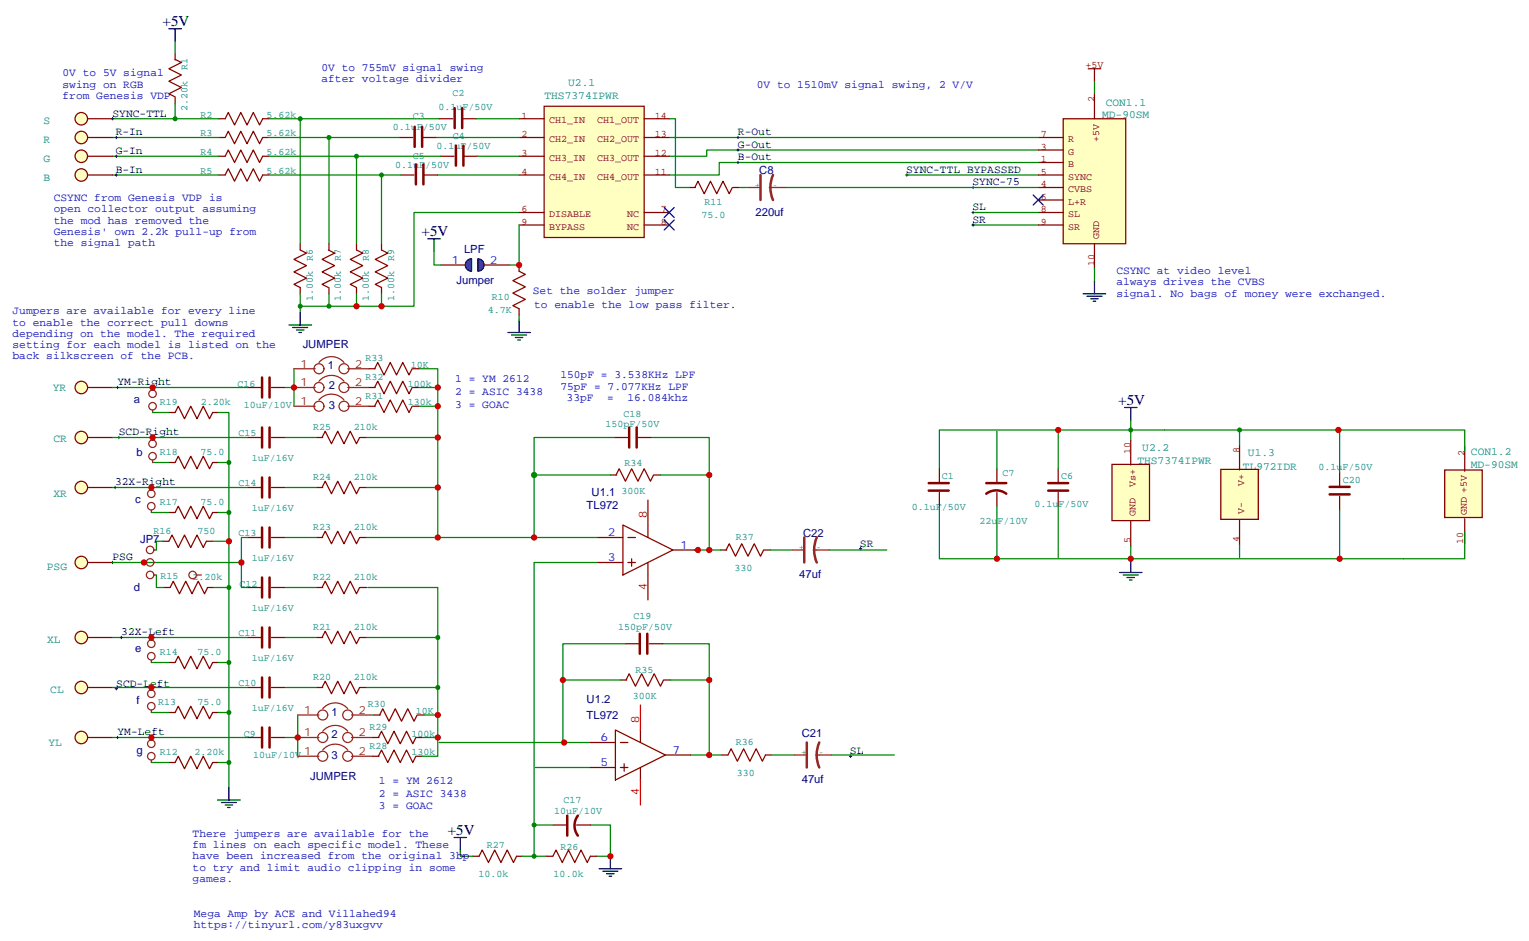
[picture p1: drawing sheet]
<svg xmlns="http://www.w3.org/2000/svg" width="431mm" height="266mm" viewBox="0 0 431 266" stroke-linecap="round" stroke-linejoin="round" font-family="sans-serif">
<g fill="none" stroke="#850000" stroke-width=".35">
<path d="M49.4 16.8l1.8 .8-3.6 1.8 3.6 1.8-3.6 1.7 3.6 1.8-3.6 1.8 1.8 .8M49.4 15.2v1.7M306.9 19.4h3.5M308.7 19.4v3.5M49.4 27.5v1.8M61.7 33.5h1.8l.9-1.8 1.7 3.6 1.8-3.6 1.8 3.6 1.7-3.6 1.8 3.6 .9-1.8h1.7M61.7 38.8h1.8l.9-1.8 1.7 3.6 1.8-3.6 1.8 3.6 1.7-3.6 1.8 3.6 .9-1.8h1.7M61.7 49.4h1.8l.9-1.8 1.7 3.6 1.8-3.6 1.8 3.6 1.7-3.6 1.8 3.6 .9-1.8h1.7M61.7 44.1h1.8l.9-1.8 1.7 3.6 1.8-3.6 1.8 3.6 1.7-3.6 1.8 3.6 .9-1.8h1.7M194.4 52.9h1.7M196 52.9l.8-1.7 1.8 3.5 1.8-3.5 1.7 3.5 1.8-3.5 1.8 3.5 .9-1.8M206.7 52.9h1.8"/>
<path d="M84.7 68.8v1.8l1.7 .8-3.5 1.8 3.5 1.8-3.5 1.7 3.5 1.8-3.5 1.8 1.8 .8v1.8M92.6 70.6l1.8 .8-3.6 1.8 3.6 1.8-3.6 1.7 3.6 1.8-3.6 1.8 1.8 .8M92.8 68.8v1.8M100.5 68.8v1.8l1.8 .8-3.5 1.8 3.5 1.8-3.5 1.7 3.5 1.8-3.5 1.8 1.7 .8v1.8M107.6 68.8v1.8l1.8 .8-3.6 1.8 3.6 1.8-3.6 1.7 3.6 1.8-3.6 1.8 1.8 .8v1.8M146.4 74.8v1.8l1.8 .8-3.6 1.8 3.6 1.8-3.6 1.7 3.6 1.8-3.6 1.8 1.8 .8v1.8M92.8 81.1v1.8"/>
</g>
<path d="M299.9 33.5h17.6v35.3h-17.6z" fill="#ffffc2" stroke="#850000" stroke-width=".35"/>
<path d="M292.8 38.8h7.1M308.7 26.5v7M292.8 45.9h7.1M292.8 42.3h7.1M292.8 52.9h7.1M292.8 49.4h7.1M292.8 56.4h7.1M292.8 60h7.1M292.8 63.5h7.1M308.7 68.8v7" fill="none" stroke="#850000" stroke-width=".35"/>
<path d="M291.4 55l2.8 2.9M294.2 55l-2.8 2.9" fill="none" stroke="#000085" stroke-width=".35"/>
<path d="M255.4 49.4h.7M255.8 49v.7M274.1 52.9h.7M274.5 52.6v.7" fill="none" stroke="#000" stroke-width=".28"/>
<path d="M344.3 132.5h10.6v14.1h-10.6z" fill="#ffffc2" stroke="#850000" stroke-width=".35"/>
<g fill="none" stroke="#850000" stroke-width=".35">
<path d="M47.6 116.4h1.8l.9-1.7 1.7 3.5 1.8-3.5 1.8 3.5 1.7-3.5 1.8 3.5 .9-1.8h1.7M69.8 109.4h3.9M76.6 109.4h3.8M104.1 104.1h1.7M105.7 104.1l.8-1.8 1.8 3.5 1.8-3.5 1.7 3.5 1.8-3.5 1.8 3.5 .8-1.7M116.4 104.1h1.8M47.6 130.5h1.8l.9-1.7 1.7 3.5 1.8-3.5 1.8 3.5 1.7-3.5 1.8 3.5 .9-1.8h1.7M69.8 123.5h3.9M69.8 137.6h3.9M76.6 123.5h3.8M76.6 137.6h3.8M89.3 123.5h1.7"/>
<path d="M89.3 137.6h1.7M90.8 123.5l.9-1.8 1.8 3.5 1.7-3.5 1.8 3.5 1.8-3.5 1.7 3.5 .9-1.7M90.8 137.6l.9-1.8 1.8 3.5 1.7-3.5 1.8 3.5 1.8-3.5 1.7 3.5 .9-1.7M101.6 123.5h1.8M101.6 137.6h1.8M172.2 134.1h1.7M173.2 123.5h3.9M173.7 134.1l.9-1.8 1.8 3.5 1.8-3.5 1.7 3.5 1.8-3.5 1.7 3.5 .9-1.7M179.9 123.5h3.9M184.5 134.1h1.8M281.2 132.3v3.9M281.2 139v3.9"/>
<path d="M298.4 132.3v3.9M298.4 139v3.9M349.6 125.6v7M377.8 133.3v3.9M47.6 144.6h1.8l.9-1.7 1.7 3.5 1.8-3.5 1.8 3.5 1.7-3.5 1.8 3.5 .9-1.8h1.7M69.8 151.7h3.9M76.6 151.7h3.8M89.3 151.7h1.7M90.8 151.7l.9-1.8 1.8 3.6 1.7-3.6 1.8 3.6 1.8-3.6 1.7 3.6 .9-1.8M101.6 151.7h1.8M203.2 155.2h1.8M204.8 155.2l.9-1.7 1.7 3.5 1.8-3.5 1.8 3.5 1.7-3.5 1.8 3.5 .9-1.8"/>
<path d="M215.5 155.2h1.8M349.6 146.8v7M377.8 140.1v3.8M46.2 165.8h1.8l.9-1.8 1.7 3.6 1.8-3.6 1.8 3.6 1.7-3.6 1.8 3.6 .9-1.8h1.7M69.8 165.8h3.9M69.8 179.9h3.9M76.6 165.8h3.8M76.6 179.9h3.8M89.3 165.8h1.7M89.3 179.9h1.7M90.8 165.8l.9-1.8 1.8 3.6 1.7-3.6 1.8 3.6 1.8-3.6 1.7 3.6 .9-1.8M90.8 179.9l.9-1.7 1.8 3.5 1.7-3.5 1.8 3.5 1.8-3.5 1.7 3.5 .9-1.8"/>
<path d="M101.6 165.8h1.8M101.6 179.9h1.8M47.6 187h1.8l.9-1.8 1.7 3.5 1.8-3.5 1.8 3.5 1.7-3.5 1.8 3.5 .9-1.7h1.7M69.8 194h3.9M76.6 194h3.8M89.3 194h1.7M90.8 194l.9-1.7 1.8 3.5 1.7-3.5 1.8 3.5 1.8-3.5 1.7 3.5 .9-1.8M101.6 194h1.8M175 191.9h1.7M176.4 181.7h3.9M176.6 191.9l.8-1.8 1.8 3.6 1.8-3.6 1.7 3.6 1.8-3.6 1.8 3.6 .8-1.8M183.1 181.7h3.9"/>
<path d="M187.3 191.9h1.8M47.6 201.1h1.8l.9-1.8 1.7 3.5 1.8-3.5 1.8 3.5 1.7-3.5 1.8 3.5 .9-1.7h1.7M47.6 215.2h1.8l.9-1.8 1.7 3.6 1.8-3.6 1.8 3.6 1.7-3.6 1.8 3.6 .9-1.8h1.7M69.8 208.1h3.9M76.6 208.1h3.8M203.6 213.1h1.7l.9-1.8 1.8 3.5 1.7-3.5 1.8 3.5 1.8-3.5 1.7 3.5 .9-1.7h1.8M133.3 241.7h1.8l.9-1.8 1.8 3.5 1.7-3.5 1.8 3.5 1.8-3.5 1.7 3.5 .9-1.7h1.8"/>
</g>
<g fill="none" stroke="#850000" stroke-width=".71">
<path d="M73.9 106.5v5.7M76 106.5v5.7M73.9 120.6v5.7M73.9 134.8v5.6M76 120.6v5.7M76 134.8v5.6M177.4 120.6v5.7M179.6 120.6v5.7M278.2 139.3a4.7 4.7 0 0 1 5.6 0M278.2 136.3h5.6M295.6 138.5h5.7M295.6 136.3h5.7"/>
<path d="M375 139.5h5.6M375 137.4h5.6M73.9 148.9v5.6M76 148.9v5.6M73.9 163v5.6M73.9 177.1v5.6M76 163v5.6M76 177.1v5.6M180.4 178.9v5.6M182.6 178.9v5.6M73.9 191.2v5.6M76 191.2v5.6"/>
<path d="M73.9 205.3v5.7M76 205.3v5.7"/>
</g>
<path d="M242.4 154.9h.7M242.7 154.5v.7M239.5 213.4h.7M239.9 213.1v.7" fill="none" stroke="#000" stroke-width=".28"/>
<g fill="none" stroke="#008500" stroke-width=".35">
<path d="M49.4 11.6v3.6M31.7 38.8h30M31.7 33.5h30M75.8 38.8h17v30M75.8 33.5h8.9M308.7 22.9v3.6M31.7 44.1h30M31.7 49.4h30M75.8 44.1h24.7v24.7M75.8 49.4h31.8v19.4M146.4 60h-29.6v26.4h-16.3M208.5 52.9h2.5"/>
<path d="M255.8 49.4h37M274.5 52.9h18.3M274.5 60h18.3M292.8 42.3h-93.5v1.8h-10.6M292.8 45.9h-90v3.5h-14.1M274.5 63.5h18.3M308.7 75.8v3.6M84.7 86.4h15.8M92.8 82.9v3.5M100.5 82.9v3.5M107.6 82.9v3.5M61.7 116.4h2.9v14.1"/>
<path d="M118.2 104.1h5.3v19.4h-20.1M318.9 118.5v5.7M61.7 130.5h2.9M64.6 130.5v91.7M80.4 137.6h8.9M80.4 123.5h8.9M103.4 137.6h20.1M123.5 123.5v28.2M150.6 134.1h21.6M173.2 123.5h-22.6v28.2M183.8 123.5h16.2v10.6M186.3 134.1h13.7"/>
<path d="M200 134.1v21.1M349.6 121.4h-84.7v10.9M349.6 121.4h28.2v11.9M349.6 121.4v4.2M61.7 144.6h2.9M80.4 151.7h8.9M195.8 155.2h7.4M217.3 155.2h6M233.9 155.2h16.2M349.6 153.8v3.5M61.7 187h2.9M187 181.7h13v31.4"/>
<path d="M61.7 201.1h2.9M61.7 215.2h2.9M234.6 213.1h17.6M129.8 239.9v1.8h3.5"/>
</g>
<circle cx="22.9" cy="38.8" r="1.76" fill="#ffffc2" stroke="#850000" stroke-width=".35"/>
<path d="M24.7 38.8h7" fill="none" stroke="#850000" stroke-width=".35"/>
<circle cx="22.9" cy="49.4" r="1.76" fill="#ffffc2" stroke="#850000" stroke-width=".35"/>
<path d="M24.7 49.4h7" fill="none" stroke="#850000" stroke-width=".35"/>
<circle cx="22.9" cy="44.1" r="1.76" fill="#ffffc2" stroke="#850000" stroke-width=".35"/>
<path d="M24.7 44.1h7" fill="none" stroke="#850000" stroke-width=".35"/>
<circle cx="22.9" cy="33.5" r="1.76" fill="#ffffc2" stroke="#850000" stroke-width=".35"/>
<path d="M24.7 33.5h7" fill="none" stroke="#850000" stroke-width=".35"/>
<circle cx="22.9" cy="109.4" r="1.76" fill="#ffffc2" stroke="#850000" stroke-width=".35"/>
<path d="M24.7 109.4h7" fill="none" stroke="#850000" stroke-width=".35"/>
<path d="M31.7 109.4h38.1" fill="none" stroke="#008500" stroke-width=".35"/>
<circle cx="22.9" cy="123.5" r="1.76" fill="#ffffc2" stroke="#850000" stroke-width=".35"/>
<path d="M24.7 123.5h7" fill="none" stroke="#850000" stroke-width=".35"/>
<circle cx="22.9" cy="137.6" r="1.76" fill="#ffffc2" stroke="#850000" stroke-width=".35"/>
<path d="M24.7 137.6h7" fill="none" stroke="#850000" stroke-width=".35"/>
<circle cx="22.9" cy="158.7" r="1.76" fill="#ffffc2" stroke="#850000" stroke-width=".35"/>
<path d="M24.7 158.7h7" fill="none" stroke="#850000" stroke-width=".35"/>
<path d="M31.7 137.6h38.1M43 130.5h4.6M68.1 158.7v7.1h1.7M69.8 151.7h-1.7v7h-27.5M60.3 165.8h4.3" fill="none" stroke="#008500" stroke-width=".35"/>
<circle cx="22.9" cy="179.9" r="1.76" fill="#ffffc2" stroke="#850000" stroke-width=".35"/>
<path d="M24.7 179.9h7" fill="none" stroke="#850000" stroke-width=".35"/>
<circle cx="22.9" cy="194" r="1.76" fill="#ffffc2" stroke="#850000" stroke-width=".35"/>
<path d="M24.7 194h7" fill="none" stroke="#850000" stroke-width=".35"/>
<circle cx="22.9" cy="208.1" r="1.76" fill="#ffffc2" stroke="#850000" stroke-width=".35"/>
<path d="M24.7 208.1h7M154.2 241.7h1.7l.9-1.8 1.8 3.5 1.7-3.5 1.8 3.5 1.8-3.5 1.7 3.5 .9-1.7h1.8" fill="none" stroke="#850000" stroke-width=".35"/>
<g fill="none" stroke="#008500" stroke-width=".35">
<path d="M188.7 38.8h104.1M221.5 52.9h53M103.4 151.7h65.2M168.6 158.7h-18v74.1M31.7 179.9h38.1M80.4 179.9h8.9M80.4 165.8h8.9M103.4 179.9h20.1M31.7 194h38.1M80.4 194h8.9M103.4 194h20.1M31.7 208.1h38.1"/>
<path d="M151 216.6h15.5M150.6 232.8v8.9M150.6 232.8h5.3M166.5 232.8h5.7v8.9h-3.9M147.5 241.7h6.7"/>
</g>
<path d="M31.4 33.5h.7M31.7 33.2v.7M274.1 60h.7M274.5 59.6v.7M274.1 63.5h.7M274.5 63.1v.8" fill="none" stroke="#000" stroke-width=".28"/>
<path d="M153.5 30h28.2v37h-28.2z" fill="#ffffc2" stroke="#850000" stroke-width=".35"/>
<path d="M146.4 33.5h7.1M146.4 38.8h7.1M181.7 33.5h7M181.7 38.8h7M146.4 44.1h7.1M146.4 49.4h7.1M146.4 60h7.1M181.7 44.1h7M181.7 49.4h7M181.7 60h7M146.4 63.5h7.1M181.7 63.5h7" fill="none" stroke="#850000" stroke-width=".35"/>
<path d="M313.6 131.1h10.6v15.8h-10.6z" fill="#ffffc2" stroke="#850000" stroke-width=".35"/>
<g fill="none" stroke="#850000" stroke-width=".35">
<path d="M112.5 38.8h3.9M119.2 38.8h3.9M123.8 33.5h3.9M130.5 33.5h3.9M112.9 49.4h3.9M119.6 49.4h3.9M124.2 44.1h3.9M130.9 44.1h3.9M104.1 109.4h1.7M104.1 114.7h1.7M105.7 109.4l.8-1.8 1.8 3.5 1.8-3.5 1.7 3.5 1.8-3.5 1.8 3.5 .8-1.7M105.7 114.7l.8-1.8 1.8 3.5 1.8-3.5 1.7 3.5 1.8-3.5 1.8 3.5 .8-1.7"/>
<path d="M116.4 109.4h1.8M116.4 114.7h1.8M264.9 132.3v3.9M264.9 139v3.9M318.9 124.2v7M318.9 147.1v7.1M105.1 208.1h1.8M105.1 213.4h1.8M105.5 201.8h1.7M106.7 208.1l.9-1.7 1.8 3.5 1.7-3.5 1.8 3.5 1.8-3.5 1.7 3.5 .9-1.8M106.7 213.4l.9-1.7 1.8 3.5 1.7-3.5 1.8 3.5 1.8-3.5 1.7 3.5 .9-1.8M107.1 201.8l.8-1.8 1.8 3.6 1.8-3.6 1.7 3.6 1.8-3.6 1.8 3.6 .9-1.8"/>
<path d="M117.5 208.1h1.7M117.5 213.4h1.7M117.8 201.8h1.8"/>
</g>
<path d="M116.9 35.8v5.7M119.1 35.8v5.7M128.2 30.5v5.7M130.4 30.5v5.7M117.3 46.4v5.6M119.4 46.4v5.6M128.6 41.1v5.6M130.7 41.1v5.6M261.9 138.5h5.7M261.9 136.3h5.7" fill="none" stroke="#850000" stroke-width=".71"/>
<g fill="none" stroke="#000" stroke-width=".28">
<path d="M32.5 38.8h.7M32.8 38.5v.7M207.8 38.8h.7M208.1 38.5v.7M32.5 44.1h.7M32.5 49.4h.7M32.8 43.7v.7M32.8 49v.7M207.8 42.3h.7M207.8 45.9h.7M208.1 42v.7M208.1 45.5v.7"/>
<path d="M31.4 158.7h.7M31.7 158.4v.7"/>
</g>
<path d="M187.3 58.6l2.8 2.8M190.1 58.6l-2.8 2.8M187.3 62.1l2.8 2.8M190.1 62.1l-2.8 2.8" fill="none" stroke="#000085" stroke-width=".35"/>
<g fill="none" stroke="#008500" stroke-width=".35">
<path d="M49.4 29.3v4.2M92.8 38.8h19.7M123.1 38.8h23.3M123.8 33.5h-39.1v35.3M134.4 33.5h12M188.7 33.5h1.8v19.4h3.9M100.5 44.1h23.7M107.6 49.4h5.3M123.5 49.4h22.9M134.8 44.1h11.6M84.7 82.9v5.3M82.9 104.1v5.3h-2.5"/>
<path d="M84 201.8v6.3h-3.6"/>
</g>
<g fill="none" stroke="#8c2424" stroke-width=".35">
<path d="M82.9 109.4h6M82.9 104.1h6M82.9 114.7h6M90 107.6a4.6 4.6 0 0 1 7 0M90 102.3a4.6 4.6 0 0 1 7 0M90 112.9a4.6 4.6 0 0 1 7 0M98.1 109.4h6M98.1 104.1h6M98.1 114.7h6M84 208.1h6M84 201.8h6M84 213.4h6"/>
<path d="M91 206.4a4.6 4.6 0 0 1 7.1 0M91 200a4.6 4.6 0 0 1 7.1 0M91 211.7a4.6 4.6 0 0 1 7.1 0M99.1 208.1h6M99.1 201.8h6M99.1 213.4h6"/>
<circle cx="90" cy="109.4" r="1.41"/>
<circle cx="90" cy="114.7" r="1.41"/>
<circle cx="90" cy="104.1" r="1.41"/>
<circle cx="97" cy="109.4" r="1.41"/>
<circle cx="97" cy="104.1" r="1.41"/>
<circle cx="97" cy="114.7" r="1.41"/>
<circle cx="91" cy="208.1" r="1.41"/>
<circle cx="91" cy="213.4" r="1.41"/>
<circle cx="91" cy="201.8" r="1.41"/>
<circle cx="98.1" cy="213.4" r="1.41"/>
<circle cx="98.1" cy="201.8" r="1.41"/>
<circle cx="98.1" cy="208.1" r="1.41"/>
</g>
<g fill="none" stroke="#008700" stroke-width=".35">
<path d="M82.9 109.4v5.3M118.2 109.4h5.3M118.2 114.7h5.3M281.2 121.7v10.6M298.4 121.4v10.9M264.9 142.9v14.8h130.9M298.4 142.9v14.4M103.7 165.8h19.8v47.6h-4.3M158.7 191.9v17.6h7.8M176.4 181.7h-17.7v10.2h16.3M189.1 191.9h10.9M84 208.1v5.3"/>
<path d="M105.1 201.8h.4M119.2 208.1h4.3M119.6 201.8h3.9M123.8 209.5h35.3"/>
</g>
<path d="M407.5 132.6h10.5v13.4h-10.5z" fill="#ffffc2" stroke="#850000" stroke-width=".35"/>
<path d="M413.1 125.9v7.1M413.1 146.4v7.1" fill="none" stroke="#850000" stroke-width=".35"/>
<path d="M377.5 121.4h35.6v6M281.2 142.9v14.8M318.9 154.2v3.5M377.8 143.9v13.8M413.1 150.3v7.4h-17.3" fill="none" stroke="#008700" stroke-width=".35"/>
<path d="M120.6 67.4h3.6M122.4 67.4v3.5" fill="none" stroke="#000" stroke-width=".35"/>
<g fill="#00f" stroke="#000" stroke-width=".35">
<path d="M134.8 73a1.76 1.76 0 0 1 1.7 1.8 1.76 1.76 0 0 1-1.7 1.8z"/>
<path d="M131.8 73.5l1.2-.5v3.6a1.76 1.76 0 0 1-1.6-1.1 1.76 1.76 0 0 1 .4-2z"/>
</g>
<g fill="none" stroke="#870000" stroke-width=".35">
<path d="M124.2 74.8h7M136.5 74.8h7.1M168.6 151.7h7.1M168.6 158.7h7.1M175.7 148.2l14.1 7-14.1 7.1zM177.1 151.7h2.1M177.1 158.7h2.1M178.2 157.7v2.1M182.7 148.2v3.5M182.7 158.7v3.6M189.8 155.2h7M166.5 209.5h7.1"/>
<path d="M166.5 216.6h7.1M173.6 206l14.1 7.1-14.1 7zM175 209.5h2.1M175 216.6h2.1M176 215.5v2.2M180.6 206v3.5M180.6 216.6v3.5M187.7 213.1h7"/>
</g>
<g fill="none" stroke="#008700" stroke-width=".35">
<path d="M122.4 70.9v3.9h1.8M146.4 63.5v11.3h-2.8M146.4 88.9v1.4M43 116.4h4.6M31.7 158.7h8.9M42.7 144.6h4.9M45.9 152.8h-1.8v2.4M44.1 162.3v3.5h2.1M42.7 187h4.9M42.7 201.1h4.9M42.7 215.2h4.9M194.7 213.1h8.9"/>
<path d="M217.7 213.1h6.3"/>
</g>
<g fill="none" stroke="#000" stroke-width=".35">
<path d="M47.6 8.1h3.6M49.4 8.1v3.5M308.7 79.4v3.5M81.5 91.7h6.3M82.5 92.4h4.3M83.6 93.1h2.1M84.3 93.8h.7M84.7 88.2v3.5M143.2 93.8h6.4M144.3 94.5h4.2M145.3 95.2h2.2M146 96h.8"/>
<path d="M146.4 90.3v3.5M305.5 82.9h6.4M306.6 83.6h4.2M307.6 84.3h2.1M308.3 85h.7M317.1 115h3.6M318.9 115v3.5M318.9 158v3.6M315.7 161.6h6.4M316.8 162.3h4.2M317.9 163h2.1M318.6 163.7h.7"/>
<path d="M61.4 225.8h6.3M62.4 226.5h4.3M63.5 227.2h2.1M64.2 227.9h.7M64.6 222.2v3.6M128.1 236.4h3.5M129.8 236.4v3.5M169 245.2h6.3M170 245.9h4.3M171.1 246.6h2.1M171.8 247.3h.7M172.2 241.7v3.5"/>
</g>
<path d="M214.5 49.4v7M218 49.4a8.7 8.7 0 0 0 0 7M226.8 151.7v7M230.4 151.7a8.7 8.7 0 0 0 0 7M227.5 209.5v7.1M231.1 209.5a8.7 8.7 0 0 0 0 7.1" fill="none" stroke="#8c2424" stroke-width=".71"/>
<g fill="none" stroke="#8c2424" stroke-width=".35">
<path d="M211 52.9h3.5M217 52.9h4.5M43 109.4v.7M43 115.7v.7M42.7 137.6v.7M43 123.5v.7M43 129.8v.7M40.6 158.7h.7M42.7 143.9v.7M43.4 155.2h.7M223.3 155.2h3.5M229.3 155.2h4.6"/>
<path d="M42.7 179.9v.7M43.4 162.2a1.06 1.06 0 0 0-1.5-.9 1.06 1.06 0 0 0-.3 1.7 1.06 1.06 0 0 0 1.7-.4l.1-.3h.7M55.4 162.3h1.4M42.7 186.3v.7M42.7 194v.7M42.7 200.4v.7M42.7 208.1v.7M42.7 214.5v.7M224 213.1h3.5M230 213.1h4.6"/>
<circle cx="43" cy="111.1" r="1.06"/>
<circle cx="43" cy="114.7" r="1.06"/>
<circle cx="42.7" cy="139.3" r="1.06"/>
<circle cx="43" cy="125.2" r="1.06"/>
<circle cx="43" cy="128.8" r="1.06"/>
<circle cx="42.3" cy="155.2" r="1.06"/>
<circle cx="42.3" cy="158.7" r="1.06"/>
<circle cx="42.7" cy="142.9" r="1.06"/>
<circle cx="54.3" cy="162.3" r="1.06"/>
<circle cx="42.7" cy="181.7" r="1.06"/>
<circle cx="42.7" cy="199.3" r="1.06"/>
<circle cx="42.7" cy="185.2" r="1.06"/>
<circle cx="42.7" cy="195.8" r="1.06"/>
<circle cx="42.7" cy="213.4" r="1.06"/>
<circle cx="42.7" cy="209.9" r="1.06"/>
</g>
<path d="M45.9 152.8h1.7l.9-1.8 1.8 3.5 1.7-3.5 1.8 3.5 1.8-3.5 1.7 3.5 .9-1.7h1.8M155.9 232.8h3.9M162.6 232.8h3.9" fill="none" stroke="#850000" stroke-width=".35"/>
<path d="M160 230.2v5.6M163 230.2a4.7 4.7 0 0 0 0 5.6" fill="none" stroke="#850000" stroke-width=".71"/>
<path d="M32.8 109.4h.7M33.2 109v.7M32.1 137.6h.7M32.5 137.2v.7M33.2 123.5h.7M33.5 123.1v.7M33.9 179.9h.7M34.2 179.6v.7M32.5 194.4h.7M32.8 194v.7M32.8 208.1h.7M33.2 207.8v.7" fill="none" stroke="#000" stroke-width=".28"/>
<path d="M182.7 141.1v7.1M182.7 162.3v7M180.6 199v7M180.6 220.1v7.1" fill="none" stroke="#f00" stroke-width=".35"/>
<path d="M31.7 123.5h38.1M60 152.8h4.6" fill="none" stroke="#008500" stroke-width=".35"/>
<g fill="#c00">
<circle cx="68.1" cy="158.7" r=".88"/>
<circle cx="40.6" cy="158.7" r=".88"/>
<circle cx="43" cy="109.4" r=".88"/>
<circle cx="42.7" cy="208.1" r=".88"/>
<circle cx="200" cy="213.1" r=".88"/>
<circle cx="146.4" cy="74.8" r=".88"/>
<circle cx="107.6" cy="86.4" r=".88"/>
<circle cx="100.5" cy="86.4" r=".88"/>
<circle cx="298.5" cy="121.4" r=".88"/>
<circle cx="159.1" cy="209.5" r=".88"/>
<circle cx="158.8" cy="191.9" r=".88"/>
<circle cx="200" cy="191.9" r=".88"/>
<circle cx="123.5" cy="201.8" r=".88"/>
<circle cx="123.5" cy="109.4" r=".88"/>
<circle cx="82.9" cy="109.4" r=".88"/>
</g>
<g fill="#008500">
<circle cx="92.8" cy="86.4" r=".71"/>
<circle cx="92.8" cy="38.8" r=".71"/>
<circle cx="100.5" cy="44.1" r=".71"/>
<circle cx="107.6" cy="49.4" r=".71"/>
<circle cx="318.9" cy="121.4" r=".71"/>
<circle cx="349.6" cy="121.4" r=".71"/>
<circle cx="64.6" cy="130.5" r=".71"/>
<circle cx="64.6" cy="144.6" r=".71"/>
<circle cx="64.6" cy="187" r=".71"/>
<circle cx="64.6" cy="201.1" r=".71"/>
<circle cx="64.6" cy="215.2" r=".71"/>
<circle cx="64.6" cy="165.8" r=".71"/>
<circle cx="150.6" cy="241.7" r=".71"/>
<circle cx="150.6" cy="232.8" r=".71"/>
<circle cx="49.4" cy="33.5" r=".71"/>
<circle cx="84.7" cy="86.4" r=".71"/>
<circle cx="84.7" cy="33.5" r=".71"/>
</g>
<g fill="#c00">
<circle cx="123.5" cy="114.7" r=".88"/>
<circle cx="123.5" cy="123.5" r=".88"/>
</g>
<circle cx="150.6" cy="134.1" r=".88" fill="#090"/>
<circle cx="84" cy="208.1" r=".88" fill="#c00"/>
<g fill="#060">
<circle cx="123.5" cy="179.9" r=".71"/>
<circle cx="123.5" cy="194" r=".71"/>
</g>
<g fill="#c00">
<circle cx="123.5" cy="137.6" r=".88"/>
<circle cx="123.5" cy="208.1" r=".88"/>
<circle cx="150.6" cy="151.7" r=".88"/>
<circle cx="123.5" cy="151.7" r=".88"/>
<circle cx="200" cy="155.2" r=".88"/>
<circle cx="200" cy="134.1" r=".88"/>
<circle cx="172.2" cy="241.7" r=".88"/>
<circle cx="377.8" cy="157.7" r=".88"/>
<circle cx="281.2" cy="157.7" r=".88"/>
<circle cx="318.9" cy="157.7" r=".88"/>
<circle cx="377.5" cy="121.4" r=".88"/>
<circle cx="196.9" cy="155.2" r=".88"/>
<circle cx="64.6" cy="152.8" r=".88"/>
<circle cx="43" cy="123.5" r=".88"/>
<circle cx="42.7" cy="137.6" r=".88"/>
<circle cx="42.7" cy="179.9" r=".88"/>
<circle cx="42.7" cy="194" r=".88"/>
</g>
<g font-size="4.2">
<text x="45.9" y="7.4">+5V</text>
<text x="118.9" y="66.6">+5V</text>
<text x="315.4" y="114.3">+5V</text>
<text x="126.3" y="235.7">+5V</text>
</g>
<g font-size="3.2" fill="#0000c2">
<text x="17.6" y="21.6">0V to 5V signal</text>
<text x="90.7" y="20">0V to 755mV signal swing</text>
<text x="90.7" y="23.1">after voltage divider</text>
<text x="17.6" y="24.7">swing on RGB</text>
<text x="17.6" y="27.9">from Genesis VDP</text>
<text x="213.4" y="24.7">0V to 1510mV signal swing, 2 V/V</text>
<text x="15.2" y="56.8">CSYNC from Genesis VDP is</text>
<text x="15.2" y="59.9">open collector output assuming</text>
<text x="15.2" y="63.1">the mod has removed the</text>
<text x="15.2" y="66.3">Genesis' own 2.2k pull-up from</text>
<text x="15.2" y="69.5">the signal path</text>
<text x="314.9" y="77.3">CSYNC at video level</text>
<text x="150.3" y="82.9">Set the solder jumper</text>
<text x="314.9" y="80.5">always drives the CVBS</text>
<text x="314.9" y="83.7">signal. No bags of money were exchanged.</text>
<text x="3.5" y="88.8">Jumpers are available for every line</text>
<text x="150.6" y="86.9">to enable the low pass filter.</text>
<text x="3.5" y="91.9">to enable the correct pull downs</text>
<text x="3.5" y="95.1">depending on the model. The required</text>
<text x="3.5" y="98.3">setting for each model is listed on the</text>
<text x="3.5" y="101.5">back silkscreen of the PCB.</text>
<text x="128.4" y="107.9">1 = YM 2612</text>
<text x="158" y="106.6">150pF = 3.538KHz LPF</text>
<text x="128.4" y="111.5">2 = ASIC 3438</text>
<text x="158" y="110.1">75pF = 7.077KHz LPF</text>
<text x="159.8" y="113">33pF</text>
<text x="171.2" y="113">=</text>
<text x="177" y="113">16.084khz</text>
<text x="128.4" y="115.1">3 = GOAC</text>
<text x="106.9" y="221.2">1 = YM 2612</text>
<text x="106.9" y="224.8">2 = ASIC 3438</text>
<text x="106.9" y="228.4">3 = GOAC</text>
<text x="54.3" y="236.2">There jumpers are available for the</text>
<text x="54.3" y="239.4">fm lines on each specific model. These</text>
<text x="54.3" y="242.6">have been increased from the original 3bp</text>
<text x="54.3" y="245.7">to try and limit audio clipping in some</text>
<text x="54.3" y="248.9">games.</text>
<text x="54.7" y="258.8">Mega Amp by ACE and Villahed94</text>
<text x="54.7" y="262">https://tinyurl.com/y83uxgvv</text>
</g>
<g font-size="3.2" fill="#008484">
<text x="153.6" y="28">THS7374IPWR</text>
<text x="160.3" y="24.2">U2.1</text>
<text x="311.8" y="29.8">CON1.1</text>
<text x="12.3" y="35.1">S</text>
<text x="310.8" y="33.3">MD-90SM</text>
<text x="12.3" y="40.4">R</text>
<text x="12.3" y="45.7">G</text>
<text x="12.3" y="51">B</text>
<text x="14.9" y="110.3">YR</text>
<text x="15" y="124.8">CR</text>
<text x="320.8" y="130.9">THS7374IPWR</text>
<text x="322.2" y="127.4">U2.2</text>
<text x="352" y="128.8">U1.3</text>
<text x="414.9" y="128.3">CON1.2</text>
<text x="350.5" y="132.6">TL972IDR</text>
<text x="414.8" y="132.2">MD-90SM</text>
<text x="15.1" y="140.3">XR</text>
<text x="13.2" y="160.8">PSG</text>
<text x="13.3" y="181.6">XL</text>
<text x="14.2" y="195.7">CL</text>
<text x="13.6" y="210.5">YL</text>
</g>
<g font-size="3.2">
<text x="31.7" y="32.9">SYNC-TTL</text>
<text x="32.6" y="38.2">R-In</text>
<text x="208.1" y="38.2">R-Out</text>
<text x="208.1" y="41.7">G-Out</text>
<text x="32.6" y="43.5">G-In</text>
<text x="208.1" y="45.2">B-Out</text>
<text x="32.6" y="48.8">B-In</text>
<text x="255.6" y="48.8">SYNC-TTL BYPASSED</text>
<text x="274.3" y="52.3">SYNC-75</text>
<text x="274.3" y="59.3">SL</text>
<text x="274.3" y="62.9">SR</text>
<text x="33.2" y="108.7">YM-Right</text>
<text x="33.5" y="122.8">SCD-Right</text>
<text x="32.5" y="136.9">32X-Right</text>
<text x="242.5" y="154.2">SR</text>
<text x="31.7" y="158.1">PSG</text>
<text x="34.2" y="179.3">32X-Left</text>
<text x="32.8" y="193.7">SCD-Left</text>
<text x="33.2" y="207.5">YM-Left</text>
<text x="239.7" y="212.8">SL</text>
</g>
<g font-size="3.2" fill="#000080">
<text x="214.1" y="49.2">C8</text>
<text x="213.1" y="60.9">220uf</text>
<text x="130.9" y="71.4">LPF</text>
<text x="128.8" y="80.2">Jumper</text>
<text x="85.4" y="98.2">JUMPER</text>
<text x="92.4" y="104.2">1</text>
<text x="37.7" y="113.8">a</text>
<text x="92.8" y="109.9">2</text>
<text x="92.8" y="115.5">3</text>
<text x="38.5" y="128.6">b</text>
<text x="38.1" y="142">c</text>
<text x="165.5" y="143.8">TL972</text>
<text x="166.9" y="139.9">U1.1</text>
<text x="39.5" y="153.1">JP7</text>
<text x="226.5" y="151.5">C22</text>
<text x="37.7" y="166.7">d</text>
<text x="225.4" y="163.2">47uf</text>
<text x="38.1" y="184">e</text>
<text x="38.5" y="198.8">f</text>
<text x="93.5" y="201.9">1</text>
<text x="165.5" y="198.3">U1.2</text>
<text x="165.5" y="202.8">TL972</text>
<text x="93.5" y="208.3">2</text>
<text x="226.1" y="207.9">C21</text>
<text x="38.5" y="212.9">g</text>
<text x="93.5" y="214.3">3</text>
<text x="87.5" y="220.1">JUMPER</text>
<text x="226.1" y="221">47uf</text>
</g>
<g font-size="3.2" fill="#00f">
<text x="127.5" y="74.4">1</text>
<text x="138.3" y="74.4">2</text>
<text x="171.6" y="151.3">2</text>
<text x="191.9" y="154.9">1</text>
<text x="171.6" y="158.4">3</text>
<text x="169.4" y="209.2">6</text>
<text x="189.8" y="212.7">7</text>
<text x="169.4" y="216.3">5</text>
</g>
<g font-size="3.2" fill="#8d2323">
<text x="84.8" y="103.7">1</text>
<text x="100.2" y="103.7">2</text>
<text x="84.8" y="109">1</text>
<text x="100.2" y="109">2</text>
<text x="84.8" y="114.3">1</text>
<text x="100.2" y="114.3">2</text>
<text x="85.8" y="201.4">1</text>
<text x="101.2" y="201.4">2</text>
<text x="85.8" y="207.8">1</text>
<text x="101.2" y="207.8">2</text>
<text x="85.8" y="213.1">1</text>
<text x="101.2" y="213.1">2</text>
</g>
<g font-size="3.2" fill="#f00">
<text x="182.4" y="146" transform="rotate(-90 182.4 146)">8</text>
<text x="182.4" y="166.4" transform="rotate(-90 182.4 166.4)">4</text>
<text x="180.3" y="203.9" transform="rotate(-90 180.3 203.9)">8</text>
<text x="180.3" y="224.3" transform="rotate(-90 180.3 224.3)">4</text>
</g>
<g font-size="2.8" fill="#008484">
<text x="52.9" y="19.9" transform="rotate(-90 52.9 19.9)">R1</text>
<text x="127.6" y="27">C2</text>
<text x="52.9" y="31.2" transform="rotate(-90 52.9 31.2)">2.20k</text>
<text x="56.5" y="33.2">R2</text>
<text x="75.1" y="33.2">5.62k</text>
<text x="116.4" y="33.6">C3</text>
<text x="123.6" y="30.9">0.1uF/50V</text>
<text x="56.5" y="38.5">R3</text>
<text x="75.1" y="38.5">5.62k</text>
<text x="110.8" y="36.7">0.1uF/50V</text>
<text x="127.7" y="39.2">C4</text>
<text x="56.5" y="43.7">R4</text>
<text x="75.1" y="43.7">5.62k</text>
<text x="111.5" y="47.3">0.1uF/50V</text>
<text x="116.4" y="44.8">C5</text>
<text x="123.1" y="42">0.1uF/50V</text>
<text x="56.5" y="49">R5</text>
<text x="75.1" y="49">5.62k</text>
<text x="198.7" y="57.9">R11</text>
<text x="197.9" y="61.4">75.0</text>
<text x="88.2" y="73.7" transform="rotate(-90 88.2 73.7)">R6</text>
<text x="96.1" y="73.7" transform="rotate(-90 96.1 73.7)">R7</text>
<text x="104.1" y="73.7" transform="rotate(-90 104.1 73.7)">R8</text>
<text x="111.1" y="73.7" transform="rotate(-90 111.1 73.7)">R9</text>
<text x="88.2" y="85" transform="rotate(-90 88.2 85)">1.00k</text>
<text x="96.1" y="85" transform="rotate(-90 96.1 85)">1.00k</text>
<text x="104.1" y="85" transform="rotate(-90 104.1 85)">1.00k</text>
<text x="111.1" y="85" transform="rotate(-90 111.1 85)">1.00k</text>
<text x="137.6" y="88.3">4.7K</text>
<text x="138.7" y="84.8">R10</text>
<text x="103.1" y="102">R33</text>
<text x="103.1" y="107.2">R32</text>
<text x="115.9" y="103.8">10K</text>
<text x="67" y="109.1">C16</text>
<text x="103.1" y="112.5">R31</text>
<text x="115" y="109.1">100k</text>
<text x="45.1" y="114.3">R19</text>
<text x="56.6" y="114.3">2.20k</text>
<text x="68.8" y="115.2">10uF/10V</text>
<text x="115" y="114.4">130k</text>
<text x="175.8" y="117.6">C18</text>
<text x="67.2" y="123.1">C15</text>
<text x="88.3" y="121.4">R25</text>
<text x="99.8" y="121.4">210k</text>
<text x="170.8" y="120.4">150pF/50V</text>
<text x="45.1" y="128.4">R18</text>
<text x="56.6" y="128.4">75.0</text>
<text x="71" y="130.2">1uF/16V</text>
<text x="176.1" y="131.6">R34</text>
<text x="67.2" y="137.2">C14</text>
<text x="88.3" y="135.5">R24</text>
<text x="99.8" y="135.5">210k</text>
<text x="265.6" y="135.3">C1</text>
<text x="282.8" y="134.4">C7</text>
<text x="299.3" y="135.3">C6</text>
<text x="371.8" y="132.8">0.1uF/50V</text>
<text x="378.7" y="136.3">C20</text>
<text x="45.1" y="142.5">R17</text>
<text x="56.6" y="142.5">75.0</text>
<text x="175.3" y="139.4">300K</text>
<text x="291.7" y="143">0.1uF/50V</text>
<text x="71" y="144.3">1uF/16V</text>
<text x="88.3" y="149.6">R23</text>
<text x="99.8" y="149.6">210k</text>
<text x="257.2" y="144.1">0.1uF/50V</text>
<text x="276.2" y="147.9">22uF/10V</text>
<text x="43.3" y="150.6">R16</text>
<text x="55.7" y="150.6">750</text>
<text x="67.2" y="151.3">C13</text>
<text x="207.5" y="152.4">R37</text>
<text x="71" y="158.4">1uF/16V</text>
<text x="207.1" y="161.2">330</text>
<text x="45.2" y="163.4">R15</text>
<text x="54.3" y="163.7">2.20k</text>
<text x="67.5" y="165.5">C12</text>
<text x="88.3" y="163.7">R22</text>
<text x="99.8" y="163.7">210k</text>
<text x="71" y="172.5">1uF/16V</text>
<text x="67.2" y="179.6">C11</text>
<text x="88.3" y="177.8">R21</text>
<text x="99.8" y="177.8">210k</text>
<text x="174.3" y="177.9">150pF/50V</text>
<text x="178.6" y="174.7">C19</text>
<text x="45.1" y="184.9">R14</text>
<text x="55.7" y="184.9">75.0</text>
<text x="71" y="186.6">1uF/16V</text>
<text x="88.3" y="191.9">R20</text>
<text x="99.8" y="191.9">210k</text>
<text x="179.3" y="189.9">R35</text>
<text x="67.2" y="193.7">C10</text>
<text x="178.5" y="197.3">300K</text>
<text x="44.6" y="199">R13</text>
<text x="55.7" y="199">75.0</text>
<text x="71" y="200.7">1uF/16V</text>
<text x="103.8" y="199.4">R30</text>
<text x="117.3" y="201.5">10K</text>
<text x="68.8" y="207.9">C9</text>
<text x="104.2" y="206">R29</text>
<text x="116.1" y="207.9">100k</text>
<text x="45.1" y="213.1">R12</text>
<text x="54.9" y="213.1">2.20k</text>
<text x="71.4" y="214">10uF/10V</text>
<text x="104.2" y="211.3">R28</text>
<text x="116.1" y="213.2">130k</text>
<text x="207.5" y="210.3">R36</text>
<text x="207.9" y="219.1">330</text>
<text x="159" y="226.7">C17</text>
<text x="156.3" y="229.8">10uF/10V</text>
<text x="137.3" y="239.3">R27</text>
<text x="158.1" y="240">R26</text>
<text x="135" y="247.4">10.0k</text>
<text x="156.2" y="247.4">10.0k</text>
</g>
<g font-size="2.8" fill="#840000">
<text x="306.1" y="19.3">+5V</text>
<text x="308.6" y="28.9" transform="rotate(-90 308.6 28.9)">2</text>
<text x="147.1" y="33.5">1</text>
<text x="154.9" y="34.8">CH1_IN</text>
<text x="168.4" y="34.8">CH1_OUT</text>
<text x="184.6" y="33.5">14</text>
<text x="147.1" y="38.8">2</text>
<text x="154.9" y="40.1">CH2_IN</text>
<text x="168.4" y="40.1">CH2_OUT</text>
<text x="184.6" y="38.8">13</text>
<text x="293.5" y="38.8">7</text>
<text x="301.3" y="40.1">R</text>
<text x="310" y="40" transform="rotate(-90 310 40)">+5V</text>
<text x="147.1" y="44.1">3</text>
<text x="154.9" y="45.4">CH3_IN</text>
<text x="168.4" y="45.4">CH3_OUT</text>
<text x="184.6" y="44.1">12</text>
<text x="293.5" y="45.8">1</text>
<text x="293.5" y="42.3">3</text>
<text x="301.3" y="47.2">B</text>
<text x="301.3" y="43.7">G</text>
<text x="147.1" y="49.4">4</text>
<text x="154.9" y="50.7">CH4_IN</text>
<text x="168.4" y="50.7">CH4_OUT</text>
<text x="184.6" y="49.4">11</text>
<text x="293.5" y="52.9">4</text>
<text x="293.5" y="49.4">5</text>
<text x="301.3" y="50.7">SYNC</text>
<text x="147.1" y="59.9">6</text>
<text x="186.3" y="59.9">7</text>
<text x="293.5" y="56.4">6</text>
<text x="293.5" y="59.9">8</text>
<text x="301.3" y="54.2">CVBS</text>
<text x="301.3" y="57.8">L+R</text>
<text x="147.1" y="63.5">9</text>
<text x="154.9" y="61.3">DISABLE</text>
<text x="154.9" y="64.8">BYPASS</text>
<text x="176.9" y="61.3">NC</text>
<text x="176.9" y="64.8">NC</text>
<text x="186.3" y="63.5">8</text>
<text x="293.5" y="63.5">9</text>
<text x="301.3" y="61.3">SL</text>
<text x="301.3" y="64.8">SR</text>
<text x="310" y="67.4" transform="rotate(-90 310 67.4)">GND</text>
<text x="308.6" y="75.1" transform="rotate(-90 308.6 75.1)">10</text>
<text x="318.9" y="128.1" transform="rotate(-90 318.9 128.1)">10</text>
<text x="349.6" y="127.8" transform="rotate(-90 349.6 127.8)">8</text>
<text x="413.1" y="128.7" transform="rotate(-90 413.1 128.7)">2</text>
<text x="320.2" y="137.5" transform="rotate(-90 320.2 137.5)">Vs+</text>
<text x="350.9" y="137.3" transform="rotate(-90 350.9 137.3)">V+</text>
<text x="320.2" y="145.5" transform="rotate(-90 320.2 145.5)">GND</text>
<text x="350.9" y="145.2" transform="rotate(-90 350.9 145.2)">V-</text>
<text x="413.7" y="145.3" transform="rotate(-90 413.7 145.3)">GND +5V</text>
<text x="318.9" y="153.3" transform="rotate(-90 318.9 153.3)">5</text>
<text x="349.6" y="152.9" transform="rotate(-90 349.6 152.9)">4</text>
<text x="412.7" y="153.5" transform="rotate(-90 412.7 153.5)">10</text>
</g>
<g font-size="2.5" fill="#238d23">
<text x="212.7" y="52.9">+</text>
<text x="218" y="52.9">-</text>
<text x="225.1" y="155.2">+</text>
<text x="230.4" y="155.2">-</text>
<text x="225.8" y="213.1">+</text>
<text x="231.1" y="213.1">-</text>
</g>
</svg>
